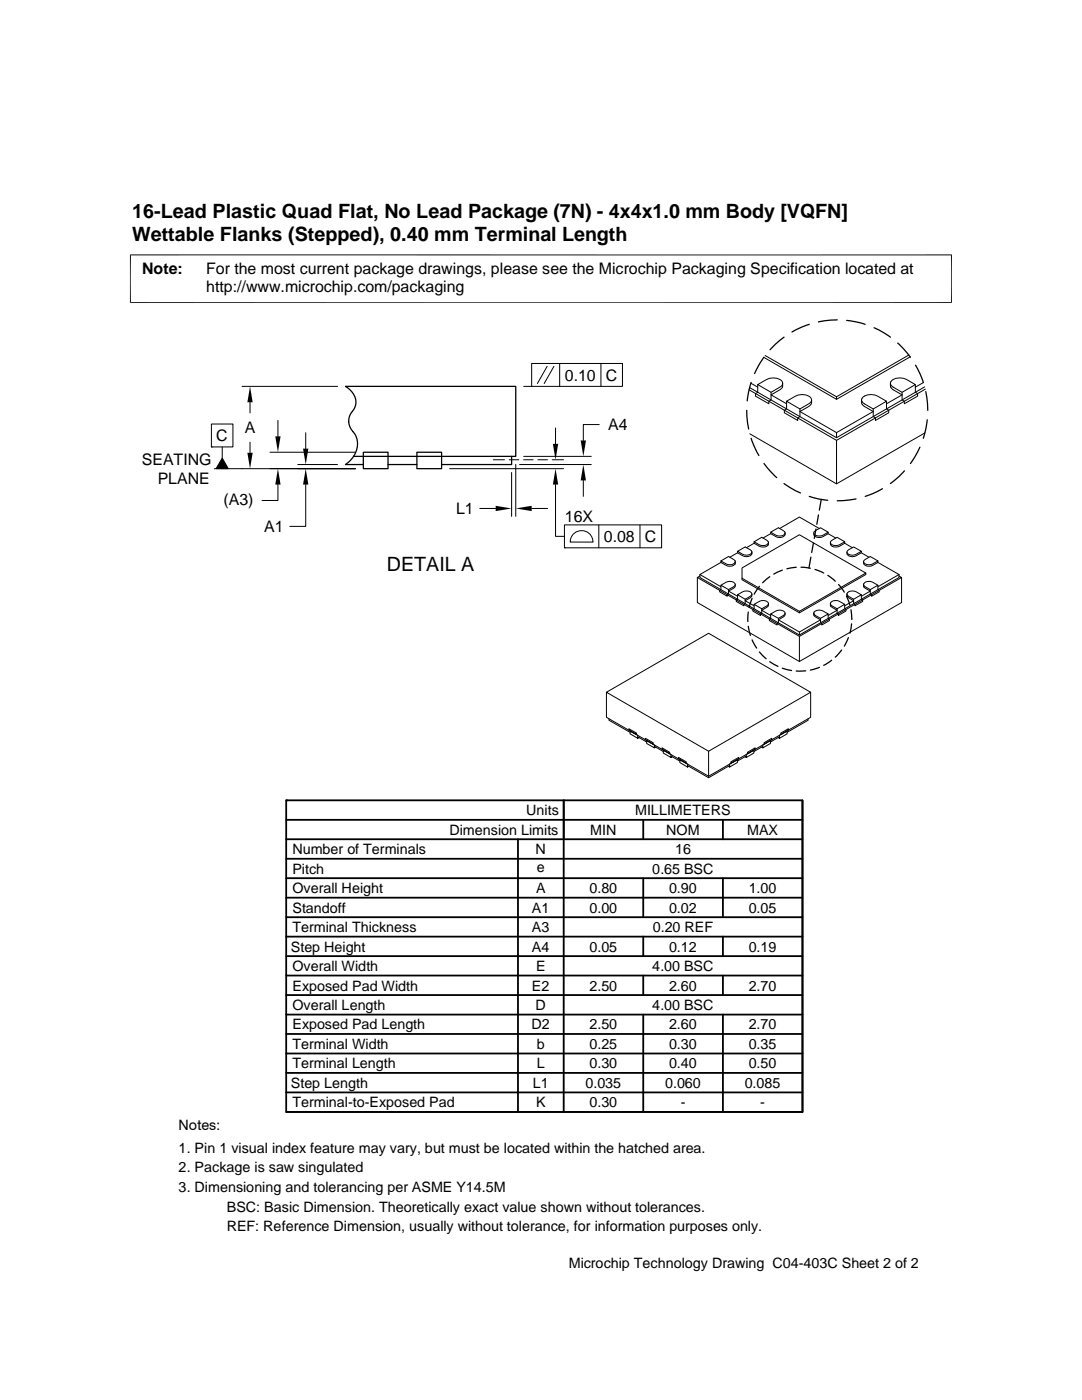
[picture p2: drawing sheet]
<svg xmlns="http://www.w3.org/2000/svg" width="216mm" height="279mm" viewBox="0 0 216 279" stroke-linecap="round" stroke-linejoin="round" font-family="sans-serif">
<g fill="none" stroke="#000" stroke-width=".2">
<path d="M26 50.8v9.7M189.9 50.8v9.7M189.9 50.9h-164M25.9 60.4h164M48.3 77.1h19.1M104.5 77.1h1.6M106.1 72.5h18.1v4.6h-18.1zM109.2 73.1l-2 3.4M110.5 73.1l-1.9 3.4M111.7 72.5v4.6M119.9 72.5v4.6M149.8 76.5l1.4 .8"/>
<path d="M151.2 76.8v1.5l-.5 .2v.6l2.7 1.5v-.5l.5-.3v-1.5M151.2 76.8a4 4 0 0 1 4.4-1.1 .8 .8 0 0 1 .6 .8 .8 .8 0 0 1-.6 .8l-1.7 1zM156.2 76.5a1.07 1.07 0 0 1-.6 1.3l-1.7 1 3.1 1.8M166.9 79.2v.5M171.9 79.8a1.07 1.07 0 0 0 .6 1.3l1.7 1-7.3 4.2-7.3-4.2 2-1.2a1.07 1.07 0 0 0 .3-1.1M172.2 79.2a2.65 2.65 0 0 1 2.9-.1l1.8 1-2.7 1.5-2.2-1.4-.1-.6zM177.7 76.5a1.07 1.07 0 0 0 .5 1.3l1.8 1-3.1 1.8M178 75.9a2.67 2.67 0 0 1 2.9-.2l1.7 1.1-2.6 1.5-2.2-1.4-.1-.6zM181.4 70.8l-14.5 8.4-14.2-8.2M181.6 71.2l-14.7 8.5-14.5-8.4M182.6 76.8v1.5l.5 .2v.6l-2.7 1.5v-.5l-.4-.3v-1.5M184.3 76.3l-1.7 1"/>
<path d="M184.5 77.2l-17.6 10.2-17.3-10.1M184.6 77.7l-17.7 10.2-17.4-10.1M42.2 84.6h4.3v4.6h-4.3zM42.2 89.2h.1M42.8 93.5h28.1M44.3 91.4l1.3 2.1h-2.5zM44.3 89.2v2.2M49.9 80.3v2.1M49.9 88.2v2.2M53.9 90.3h17M55.5 96.7v3.2h-3.2M55.5 83.9v3.2"/>
<path d="M59.4 92.7h8M61 96.7v8.4h-3.2M61 86.4v3.1M89.7 93.5h22.7M98.4 91.8h2.3M101.6 91.8h1.9M102.1 94.3v8.8M102.9 92.7v10.4M103.7 92.7h14.3M104.5 91.8h1.9M104.5 91.1h13.5M107.3 91.8h1.9"/>
<path d="M110.2 91.8h2.2M110.8 96.7v10.3h1.8M110.8 85.4v3.2M116.4 95.9v3.2M119.6 84.7h-3.2v3.2M157 80.1v1.5l-.5 .3v.5l2.7 1.5v-.5l.4-.3v-1.5M157 80.1a4 4 0 0 1 4.4-1 .8 .8 0 0 1 .5 .7 .8 .8 0 0 1-.5 .8l-1.8 1zM166.9 86.3v1.1M166.9 87.9v8.7M176.9 80.1v1.5l.4 .3v.5l-2.6 1.5v-.5l-.5-.3v-1.5M184.6 86.4l-17.7 10.2-17.3-10M95.7 101.5h3.2"/>
<path d="M106.1 101.5h3.2M112.6 104.8h19.4v4.5h-19.4zM112.6 109.3h.1M114.5 106.5a2.29 2.29 0 0 1 2.5-.4 2.29 2.29 0 0 1 1.3 2.1h-4.5l.3-1.2zM119.5 104.8v4.5M127.7 104.8v4.5M139.1 115.3v4.9l20.4 11.8 20.4-11.8v-4.9M139.7 115l-.6 .3 20.4 11.7 20.4-11.7-.5-.3M139.7 114.7v.6l19.8 11.4 19.9-11.4v-.6M143.8 112v.2a2.26 2.26 0 0 0 2.6 .6l.3-.3v-.4M143.8 112l1.6-.9 1 .6 .3 .4a1.18 1.18 0 0 1-1.8 .4zM143.8 116.8a2.33 2.33 0 0 1 2.6-.6l.3 .3-.1 .4-1.2 .8z"/>
<path d="M143.8 116.8v.9l-.2 .1v.3l1.5 .9v-.3l.3-.1v-.9M143.8 112.2l-4.1 2.5 4.1 2.4M146.7 116.6l-.1 .6-1.2 .8 1.8 1M147.2 110.3l-1.6 .9M147.2 110v.3a2.31 2.31 0 0 0 2.5 .6l.3-.3v-.4M147.2 110l1.5-.8 1 .5 .3 .3v.3a1.41 1.41 0 0 1-1.8 .3zM147.2 118.7a2.31 2.31 0 0 1 2.5-.6l.3 .3v.4l-1.3 .8zM147.2 118.7v.9l-.3 .1v.3l1.5 .9v-.3l.3-.1v-.9M148.1 113.3l11.4-6.6 13.3 7.7-13.3 7.6-11.4-6.6zM150 118.6v.5l-1.3 .8 1.8 1M150.5 108.4l-1.6 .9M150.5 108.1v.3a2.33 2.33 0 0 0 2.5 .6l.3-.2v-.5"/>
<path d="M150.5 108.1l1.5-.9 1 .6 .3 .5a1.08 1.08 0 0 1-1.5 .5zM153.8 106.2v.3a2.29 2.29 0 0 0 2.5 .6l.3-.3 .1-.4M153.8 106.2l1.5-.9 1 .6 .3 .3v.3a1.37 1.37 0 0 1-1.8 .3zM153.8 106.5l-1.5 .9M155.6 105.5l3.9-2.3 4 2.3M162.5 106.1l1.2-.8 1.5 .9a2.35 2.35 0 0 1-2.5 .6l-.3-.3zM165.2 106.2v.3a2.29 2.29 0 0 1-2.5 .6l-.3-.3v-.4M165.2 106.5l1.6 .9M165.8 108.1l1.2-.9 1.6 .9a2.33 2.33 0 0 1-2.6 .6l-.3-.3zM168.6 108.1v.3a2.33 2.33 0 0 1-2.6 .6l-.2-.2-.1-.5M168.6 108.4l1.5 .9M169 118.6v-.2a1.37 1.37 0 0 1 1.8-.3l1.1 .6-1.6 .9"/>
<path d="M169 118.6l.1 .5 1.2 .8-1.7 1M169 118.6l.3 .4 1 .6M169.3 109.7l1-.5 1.6 .8a2.35 2.35 0 0 1-2.6 .6l-.3-.4zM171.9 118.7v.9l.2 .1v.3l-1.5 .9v-.3l-.3-.1v-.9M171.9 110v.3a2.35 2.35 0 0 1-2.6 .6l-.3-.3v-.4M171.9 110.3l1.5 .9M172.3 116.6a1.16 1.16 0 0 1 1.9-.4l1 .6-1.5 .9M172.3 116.6l.1 .6 1.3 .8-1.8 1M172.3 116.6l.3 .5 1.1 .6M172.4 111.9l1.3-.8 1.5 .9a2.26 2.26 0 0 1-2.6 .5l-.3-.3zM172.8 114.4v.3l-13.3 7.6-11.4-6.6v-.3M175.2 116.8v.9l.2 .1v.3l-1.5 .9v-.3l-.2-.1v-.9"/>
<path d="M175.2 112v.2a2.26 2.26 0 0 1-2.6 .6l-.2-.2-.1-.5M175.2 112.2l4.2 2.5-4.2 2.4M121 138.2l20.4 11.7 20.4-11.7-20.4-11.8-20.4 11.8v5l20.4 11.7 20.4-11.7v-5M150.5 120.6a2.26 2.26 0 0 1 2.5-.6l.3 .4v.3l-1.3 .8zM150.5 120.6v.9l-.3 .1v.3l1.5 .9v-.3l.3-.1v-.9M153.3 120.5v.5l-1.3 .8 1.8 1M153.8 122.5a2.35 2.35 0 0 1 2.5-.6l.3 .4v.3l-1.3 .8zM153.8 122.5v.9l-.3 .1v.3l1.6 .9v-.3l.2-.1v-.9M159.5 126.1v.6M159.5 127v5M159.5 122v.3M162.4 122.4v-.1a1.42 1.42 0 0 1 1.8-.4l1 .6-1.5 .9"/>
<path d="M162.4 122.4a.57 .57 0 0 0 .3 .7l1 .6-4.2 2.4-4.2-2.4 1.3-.8 .1-.5M162.4 122.4l.3 .4 1 .6M165.2 122.5v.9l.3 .1v.3l-1.5 .9v-.3l-.3-.1v-.9M165.7 120.5a1.18 1.18 0 0 1 1.8-.5l1.1 .6-1.6 .9M165.7 120.5l.1 .5 1.2 .8-1.8 1M165.7 120.5l.3 .4 1 .6M168.6 120.6v.9l.2 .1v.3l-1.5 .9v-.3l-.3-.1v-.9M121.5 143.4v.3l4.2 2.5M125.5 145.4l1.5 .9v.3l-1.5-.9zM127.3 147l1.7 1.1M127.5 147.2l-.2 .1-1.6-.8v-.6l1.6 .8v.6M128.8 147.3l1.5 .9v.3l-1.5-.9z"/>
<path d="M130.6 148.9l1.8 1.1M130.8 149.1l-.2 .1-1.6-.8v-.6l1.6 .9v.5M132.1 149.2l1.5 .9v.3l-1.5-.9zM133.9 150.9l1.8 1M134.1 151l-.2 .2-1.5-.9v-.6l1.5 .9v.6M135.4 151.2l1.5 .8v.3l-1.5-.8zM137.2 152.8l4.2 2.4 4.2-2.4M137.4 152.9l-.2 .2-1.5-.9v-.6l1.5 .9v.6M141.4 149.9v5.3M145.3 152.9l.3 .2 1.5-.9v-.6l-1.5 .9v.6M145.8 152l1.6-.8v.3l-1.6 .8zM148.7 151l.2 .2 1.5-.9v-.6l-1.5 .9v.6"/>
<path d="M148.9 150.9l-1.8 1M149.2 150.1l1.5-.9v.3l-1.5 .9zM152 149.1l.2 .1 1.5-.8v-.6l-1.5 .9v.5M152.2 148.9l-1.8 1.1M152.5 148.2l1.5-.9v.3l-1.5 .9zM155.3 147.2l.2 .1 1.6-.8v-.6l-1.6 .8v.6M155.5 147l-1.8 1.1M155.8 146.3l1.5-.9v.3l-1.5 .9zM161.2 143.4v.3l-4.1 2.5"/>
</g>
<g fill="none" stroke="#000" stroke-width=".25">
<path d="M149.9 76.3l-.5 1.9-.3 1.8M152.4 71.3l-.8 1.2-1 2M156.4 67.3l-1.7 1.4-1.1 1.1M161.5 64.7l-1.6 .6-1.9 1M167.1 63.8l-3.8 .4M169 63.9l1.7 .3 1.9 .5M174.4 65.4l2 1.1 1.3 .8M179.1 68.5l2.6 2.8M182.7 72.9l.9 1.8 .6 1.6M184.7 78.1l.4 3.8M70.5 91.1h32.4v-14h-34a3.3 3.3 0 0 1 1.4 5 3.1 3.1 0 0 0 .5 4.5 4.6 4.6 0 0 1-1.9 6.1h3.6M72.5 90.3h4.9v3.2h-4.9z"/>
<path d="M77.4 92.7h5.8M83.2 90.3h4.9v3.2h-4.9zM102.1 91.1v1.6h-14M149 81.9l.4 3.7M149.9 87.5l.6 1.6 .9 1.8M152.4 92.5l2.6 2.8M156.4 96.5l1.3 .8 2 1.1M161.5 99.1l1.9 .5 1.8 .2M163.9 99.7l-.4 2.1M170.8 99.6l-3.7 .3M176.1 97.5l-1.8 1-1.7 .6M180.5 94l-1.1 1.1-1.7 1.4"/>
<path d="M183.6 89.2l-1.1 2.1-.8 1.2M185 83.8l-.3 1.8-.5 1.9M150.1 119.4l-.6 1.8M151.5 117l-1 1.6M153.6 115.1l-1.4 1.2M156.1 113.8l-1.7 .8M158.9 113.2l-1.9 .3M159.8 113.2l1.9 .2M161.8 111.2l-.4 2.1M162.3 108.4l-.3 1.9M162.6 113.6l1.8 .8M162.8 105.6l-.3 1.8"/>
<path d="M163.3 102.8l-.3 1.8M165.2 114.8l1.5 1.2M167.3 116.6l1.2 1.6M168.9 119l.7 1.8M149.3 122.2l-.1 1.8M149.3 125l.4 1.8M150.1 127.7l.9 1.6M151.5 130.1l1.4 1.4M153.6 132l1.6 1M156.1 133.3l1.8 .5M160.8 133.9h-1.9M163.5 133.2l-1.8 .5"/>
<path d="M165.9 131.8l-1.5 1M167.9 129.7l-1.2 1.4M169.3 127.3l-.8 1.6M169.8 121.7l.2 1.9M169.9 124.5l-.3 1.9"/>
</g>
<g fill="none" stroke="#000" stroke-width=".36">
<path d="M57.1 159.7h103v62.2h-103zM112.5 159.7v62.2M160.1 159.7v62.2h-103M57.1 163.6h103M57.1 167.5h103M57.1 179.2h103M57.1 175.3h103M57.1 171.4h103M103.4 167.5v54.4M128.4 163.6v3.9M128.4 175.3v7.7M144.3 163.6v3.9"/>
<path d="M144.3 175.3v7.7M57.1 183h103M57.1 186.9h103M57.1 194.7h103M57.1 198.6h103M57.1 190.8h103M128.4 186.9v3.9M128.4 194.7v3.9M144.3 186.9v3.9M144.3 194.7v3.9M57.1 214.1h103M57.1 202.5h103"/>
<path d="M57.1 206.4h103M57.1 210.2h103M57.1 218h103M128.4 202.5v19.4M144.3 202.5v19.4"/>
</g>
<circle cx="57.1" cy="159.7" r=".18" fill="#000"/>
<g fill="#000">
<path d="M44.3 91.4l1.3 2.1h-2.5zM49.4 90.4h1l-.5 3.1zM49.9 77.1l.5 3.2h-1zM54.9 87.1h1.1l-.5 3.2zM55.5 93.5l.5 3.2h-1.1zM60.5 89.5h1l-.5 3.2zM61 93.5l.5 3.2h-1zM110.3 88.6h1.1l-.6 3.2zM110.8 93.5l.6 3.2h-1.1zM116.4 92.7l.5 3.2h-1zM115.9 87.9h1l-.5 3.2zM98.9 100.9l3.2 .6-3.2 .5z"/>
<path d="M102.9 101.5l3.2-.6v1.1z"/>
</g>
<g font-size="3.9">
<text x="26.4" y="43.5">16-Lead Plastic Quad Flat, No Lead Package (7N) - 4x4x1.0 mm Body [VQFN]</text>
<text x="26.4" y="48">Wettable Flanks (Stepped), 0.40 mm Terminal Length</text>
<text x="77.2" y="114">DETAIL A</text>
</g>
<g font-size="3.2">
<text x="28.4" y="54.6">Note:</text>
<text x="41.1" y="54.6">For the most current package drawings, please see the Microchip Packaging Specification located at</text>
<text x="41.1" y="58.3">http://www.microchip.com/packaging</text>
<text x="112.7" y="75.9">0.10</text>
<text x="120.9" y="76">C</text>
<text x="43.2" y="88.1">C</text>
<text x="48.8" y="86.5">A</text>
<text x="121.3" y="85.9">A4</text>
<text x="28.3" y="92.8">SEATING</text>
<text x="31.5" y="96.5">PLANE</text>
<text x="44.6" y="100.7">(A3)</text>
<text x="52.7" y="106.2">A1</text>
<text x="91" y="102.6">L1</text>
<text x="112.7" y="104.1">16X</text>
<text x="120.5" y="108.2">0.08</text>
<text x="128.7" y="108.2">C</text>
</g>
<g font-size="2.9">
<text x="89.7" y="166.6">Dimension Limits</text>
<text x="105" y="162.7">Units</text>
<text x="117.8" y="166.6">MIN</text>
<text x="126.7" y="162.7">MILLIMETERS</text>
<text x="132.9" y="166.6">NOM</text>
<text x="149.1" y="166.6">MAX</text>
<text x="58.3" y="170.5">Number of Terminals</text>
<text x="106.9" y="170.5">N</text>
<text x="134.7" y="170.5">16</text>
<text x="58.3" y="174.3">Pitch</text>
<text x="58.3" y="178.2">Overall Height</text>
<text x="107" y="178.2">A</text>
<text x="107.1" y="174.1">e</text>
<text x="117.6" y="178.2">0.80</text>
<text x="130.2" y="174.4">0.65 BSC</text>
<text x="133.5" y="178.2">0.90</text>
<text x="149.4" y="178.2">1.00</text>
<text x="58.3" y="182.1">Standoff</text>
<text x="106.2" y="186">A3</text>
<text x="106.2" y="182.1">A1</text>
<text x="117.6" y="182.1">0.00</text>
<text x="133.5" y="182.1">0.02</text>
<text x="149.4" y="182.1">0.05</text>
<text x="58" y="189.9">Step Height</text>
<text x="58.3" y="186">Terminal Thickness</text>
<text x="106.2" y="189.9">A4</text>
<text x="117.6" y="189.9">0.05</text>
<text x="130.2" y="186">0.20 REF</text>
<text x="133.5" y="189.9">0.12</text>
<text x="149.4" y="189.9">0.19</text>
<text x="58.3" y="197.7">Exposed Pad Width</text>
<text x="58.3" y="193.8">Overall Width</text>
<text x="106.2" y="197.7">E2</text>
<text x="107" y="193.8">E</text>
<text x="117.6" y="197.7">2.50</text>
<text x="130.2" y="193.8">4.00 BSC</text>
<text x="133.5" y="197.7">2.60</text>
<text x="149.4" y="197.7">2.70</text>
<text x="58.3" y="201.5">Overall Length</text>
<text x="106.9" y="201.5">D</text>
<text x="130.2" y="201.5">4.00 BSC</text>
<text x="58.3" y="205.4">Exposed Pad Length</text>
<text x="58.3" y="209.3">Terminal Width</text>
<text x="106.1" y="205.4">D2</text>
<text x="107.1" y="209.3">b</text>
<text x="117.6" y="205.4">2.50</text>
<text x="117.6" y="209.3">0.25</text>
<text x="133.5" y="205.4">2.60</text>
<text x="133.5" y="209.3">0.30</text>
<text x="149.4" y="205.4">2.70</text>
<text x="149.4" y="209.3">0.35</text>
<text x="58.3" y="213.2">Terminal Length</text>
<text x="107.1" y="213.2">L</text>
<text x="117.6" y="213.2">0.30</text>
<text x="133.5" y="213.2">0.40</text>
<text x="149.4" y="213.2">0.50</text>
<text x="58" y="217.1">Step Length</text>
<text x="58.3" y="221">Terminal-to-Exposed Pad</text>
<text x="106.3" y="217.1">L1</text>
<text x="107" y="221">K</text>
<text x="116.8" y="217.1">0.035</text>
<text x="117.6" y="221">0.30</text>
<text x="132.7" y="217.1">0.060</text>
<text x="135.8" y="221">-</text>
<text x="148.6" y="217.1">0.085</text>
<text x="151.7" y="221">-</text>
<text x="35.6" y="225.5">Notes:</text>
<text x="35.6" y="230.1">1. Pin 1 visual index feature may vary, but must be located within the hatched area.</text>
<text x="35.6" y="234">2. Package is saw singulated</text>
<text x="35.6" y="237.9">3. Dimensioning and tolerancing per ASME Y14.5M</text>
<text x="45.2" y="245.7">REF: Reference Dimension, usually without tolerance, for information purposes only.</text>
<text x="45.2" y="242">BSC: Basic Dimension. Theoretically exact value shown without tolerances.</text>
<text x="113.5" y="253">Microchip Technology Drawing C04-403C Sheet 2 of 2</text>
</g>
</svg>
